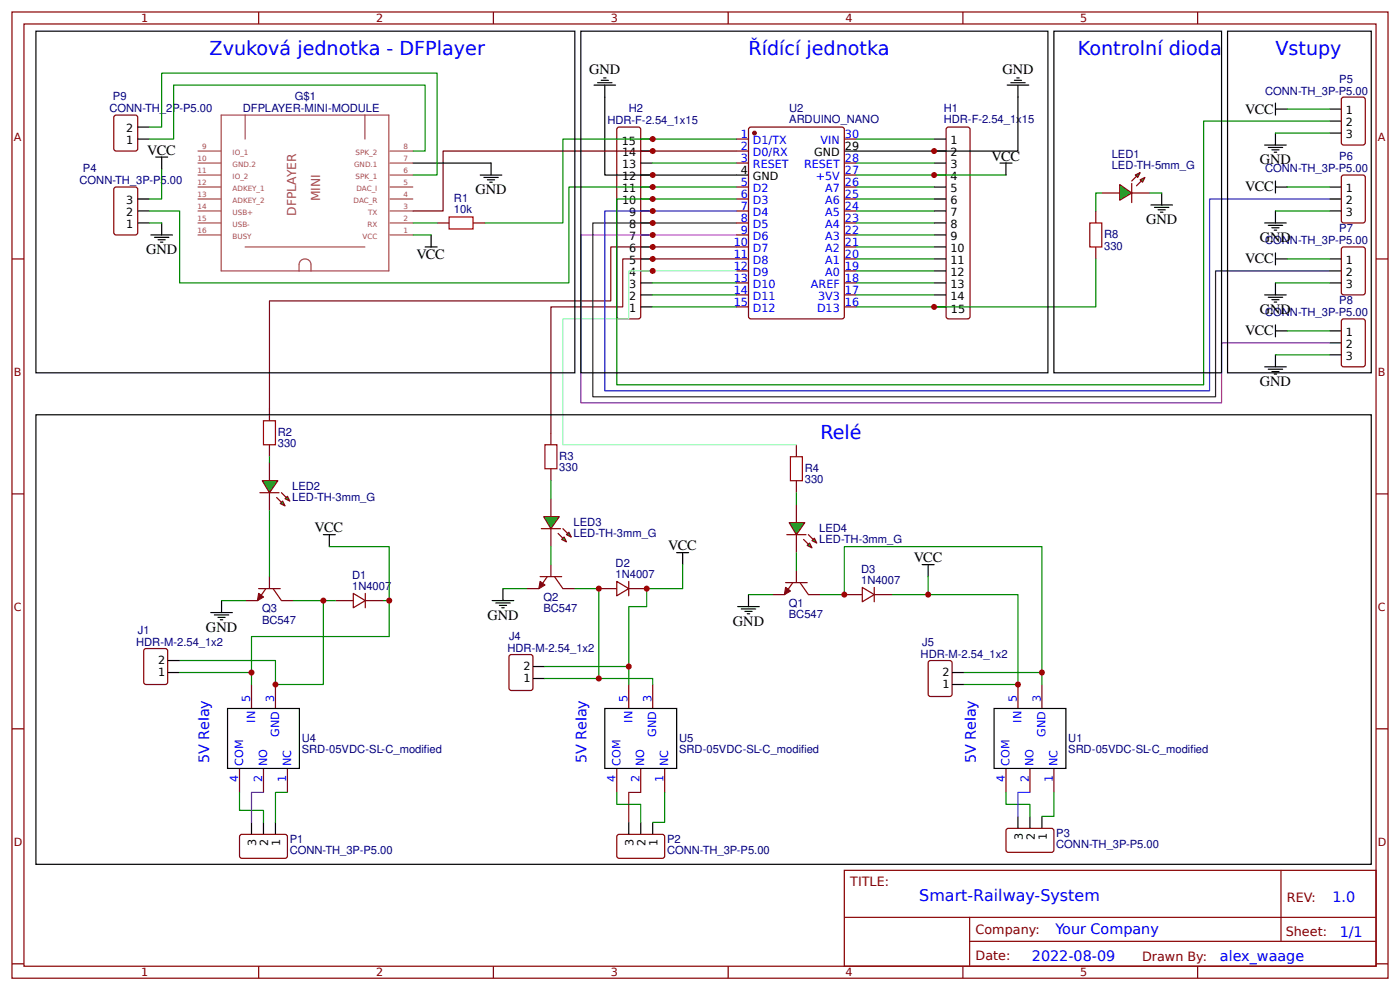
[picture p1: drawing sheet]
<svg xmlns="http://www.w3.org/2000/svg" width="309mm" height="219mm" viewBox="0 0 309 219" stroke-linecap="round" stroke-linejoin="round" font-family="sans-serif">
<g fill="none" stroke="#800" stroke-width=".26">
<path d="M2.6 2.6h304.1v213.3h-304.1zM5.3 5.3h298.7v208h-298.7zM57.1 2.6v2.7M109 2.6v2.7M160.9 2.6v2.7M212.7 2.6v2.7M264.6 2.6v2.7M136.5 28.1l4.5-.1 .3 .1 .3 .5v41.2l-.1 .3-.5 .3h-4.2l-.5-.3v-.3v-41.2zM209.1 28.3l.4-.3h4.3l.4 .3 .1 .3v41.2l-.1 .3-.4 .3h-4.3l-.4-.3-.1-.3zM2.6 57.1h2.7M96.6 49.2h2.6M104.5 49.2h2.7"/>
<path d="M242.1 46.6v2.6M242.1 54.5v2.6M243.4 42.6h4M250 42.6h4M304 57.1h2.7M59.5 90.2v2.7M59.5 98.2v2.6M121.7 95.5v2.7M175.9 98.2v2.6M2.6 109h2.7M121.7 103.5v2.6M175.9 106.1v2.6"/>
<path d="M304 109h2.7M2.6 160.9h2.7M304 160.9h2.7M186.5 192.1h117.5v21.2h-117.5zM283 192.1v15.7M2.6 212.7h2.7M57.1 213.3v2.6M109 213.3v2.6M160.9 213.3v2.6M186.6 202.5h117.3M212.7 213.3v2.6M214.2 207.8h89.7"/>
<path d="M214.2 202.5v10.6M264.6 213.3v2.6M304 212.7h2.7"/>
</g>
<g fill="none" stroke="#a54b4b" stroke-width=".26">
<path d="M43.7 38.6h5.2M43.7 36h5.2M43.7 33.3h5.2M48.9 25.4h37v34.4h-37zM54.2 25.4v5.3M80.6 25.4v5.3M86.1 38.6h5.2M86.1 36h5.2M86.1 33.3h5.2M43.7 51.9h5.2M43.7 49.2h5.2M43.7 46.6h5.2"/>
<path d="M43.7 43.9h5.2M43.7 41.3h5.2M54.2 54.5h26.4M66.1 59.8v-1.3a1.32 1.32 0 0 1 1.3-1.4 1.32 1.32 0 0 1 1.3 1.4v1.3M86.1 51.9h5.2M86.1 49.2h5.2M86.1 46.6h5.2M86.1 43.9h5.2M86.1 41.3h5.2"/>
</g>
<g fill="none" stroke="#000" stroke-width=".26">
<path d="M141.6 30.7h2.6M141.6 33.3h2.6M141.6 36h2.6M141.6 38.6h2.6M206.4 30.7h2.6M206.4 33.3h2.6M206.4 36h2.6M206.4 38.6h2.6M141.6 41.3h2.6M141.6 43.9h2.6M141.6 46.6h2.6M141.6 49.2h2.6"/>
<path d="M141.6 51.9h2.6M141.6 54.5h2.6M141.6 57.1h2.6M141.6 59.8h2.6M206.4 41.3h2.6M206.4 43.9h2.6M206.4 46.6h2.6M206.4 49.2h2.6M206.4 51.9h2.6M206.4 54.5h2.6M206.4 57.1h2.6M206.4 59.8h2.6"/>
<path d="M141.6 62.4h2.6M141.6 65.1h2.6M141.6 67.7h2.6M206.4 62.4h2.6M206.4 65.1h2.6M206.4 67.7h2.6"/>
</g>
<path d="M99.2 47.9h5.3v2.6h-5.3zM240.8 49.2h2.6v5.3h-2.6zM58.2 92.9h2.7v5.3h-2.7zM120.4 98.2h2.6v5.3h-2.6zM174.6 100.8h2.7v5.3h-2.7z" fill="none" stroke="#a00000" stroke-width=".26"/>
<g fill="#0f0" stroke="#800" stroke-width=".26">
<path d="M251.9 39.7l1-.5-.5 1z"/>
<path d="M250.8 38.6l1.1-.5-.5 1.1z"/>
</g>
<g fill="#800" stroke="#800" stroke-width=".26">
<path d="M251.1 41l1-1z"/>
<path d="M250 40l1.1-1.1z"/>
</g>
<path d="M250 40.5v4.2" fill="none" stroke="#800" stroke-width=".26"/>
<g fill="#0f0" stroke="#800" stroke-width=".26">
<path d="M247.4 40.7l2.6 1.9-2.6 1.6z"/>
<path d="M57.9 106.1h3.5l-1.9 2.6z"/>
</g>
<path d="M57.4 108.7h4.2" fill="none" stroke="#800" stroke-width=".26"/>
<g fill="#800" stroke="#800" stroke-width=".26">
<path d="M62.2 108.7l1 1.1z"/>
<path d="M61.1 109.8l1.1 1.1z"/>
</g>
<g fill="#0f0" stroke="#800" stroke-width=".26">
<path d="M63 110.1l.5-.6 .5 1.1z"/>
<path d="M61.9 111.1l.5-.5 .6 1.1z"/>
</g>
<path d="M59.5 102.1v4M59.5 108.7v4" fill="none" stroke="#800" stroke-width=".26"/>
<path d="M120.1 114h3.5l-1.9 2.7z" fill="#0f0" stroke="#800" stroke-width=".26"/>
<path d="M119.6 116.7h4.2" fill="none" stroke="#800" stroke-width=".26"/>
<g fill="#800" stroke="#800" stroke-width=".26">
<path d="M124.4 116.7l1 1z"/>
<path d="M123.3 117.7l1.1 1.1z"/>
</g>
<g fill="#0f0" stroke="#800" stroke-width=".26">
<path d="M125.1 118l.6-.5 .5 1z"/>
<path d="M124.1 119.1l.5-.6 .5 1.1z"/>
</g>
<path d="M121.7 110.1v3.9M121.7 116.7v3.9" fill="none" stroke="#800" stroke-width=".26"/>
<path d="M174.4 115.4h3.4l-1.9 2.6z" fill="#0f0" stroke="#800" stroke-width=".26"/>
<path d="M173.8 118h4.3" fill="none" stroke="#800" stroke-width=".26"/>
<g fill="#800" stroke="#800" stroke-width=".26">
<path d="M178.6 118l1.1 1.1z"/>
<path d="M177.5 119.1l1.1 1z"/>
</g>
<g fill="#0f0" stroke="#800" stroke-width=".26">
<path d="M179.4 119.3l.5-.5 .5 1.1z"/>
<path d="M178.3 120.4l.6-.5 .5 1z"/>
</g>
<g fill="none" stroke="#800" stroke-width=".26">
<path d="M25.2 25.7l.5-.3h4.2l.5 .3v7.1l-.2 .5h-4.5l-.5-.2zM162.7 30.7h2.7M162.7 33.3h2.7M162.7 36h2.7M165.4 28.3l.5-.3h20.1l.5 .3v41.5l-.2 .5-20.4 .1-.5-.3zM186.5 30.7h2.7M186.5 36h2.7M186.5 38.6h2.7M296.4 21.7l.5-.3h4.2l.5 .3v9.8l-.2 .4-4.5 .1-.5-.2zM296.4 38.9l.5-.3h4.2l.5 .3v9.8l-.2 .4-4.5 .1-.5-.2zM25.2 41.5l.5-.2h4.2l.5 .2v9.8l-.2 .5-4.5 .1-.5-.3zM162.7 41.3h2.7"/>
<path d="M162.7 43.9h2.7M162.7 46.6h2.7M162.7 49.2h2.7M162.7 51.9h2.7M162.7 54.5h2.7M162.7 57.1h2.7M162.7 59.8h2.7M186.5 41.3h2.7M186.5 43.9h2.7M186.5 46.6h2.7M186.5 49.2h2.7M186.5 51.9h2.7"/>
<path d="M186.5 54.5h2.7M186.5 57.1h2.7M186.5 59.8h2.7M296.4 54.8l.5-.3h4.2l.5 .3v9.8l-.2 .4-4.5 .1-.5-.3zM162.7 62.4h2.7M162.7 65.1h2.7M162.7 67.7h2.7M186.5 62.4h2.7M186.5 65.1h2.7M186.5 67.7h2.7M296.4 70.6l.5-.2h4.2l.5 .2v9.8l-.2 .5-4.5 .1-.5-.3zM175.9 111.4v4"/>
<path d="M175.9 118v4M57.1 129.9h4.8M58.7 129.9l-1.8 2.7h-2.7M59.5 127.3v2.6M60.3 129.9l1.9 2.7h2.6M74.1 132.6h4M78.1 131l2.6 1.6-2.6 1.5zM80.7 131v3.1M80.7 132.6h4M119.3 127.3h4.8M120.9 127.3l-1.8 2.6h-2.7M121.7 124.6v2.7"/>
<path d="M122.5 127.3l1.9 2.6h2.6M132.3 129.9h4M136.3 128.3l2.6 1.6-2.6 1.6zM138.9 128.3v3.2M138.9 129.9h4M173.6 128.6h4.7M175.2 128.6l-1.9 2.6h-2.6M175.9 125.9v2.7M176.7 128.6l1.9 2.6h2.6M186.5 131.2h4M190.5 129.6l2.6 1.6-2.6 1.6zM193.1 129.6v3.2"/>
<path d="M193.1 131.2h4M32 143.2l4.5-.1 .5 .3v7.1l-.2 .5-4.5 .1-.5-.3-.1-7.1zM55.6 151.1v5.3M60.9 151.1v5.3M112.5 144.7l.5-.2h4.2l.5 .2v7.2l-.2 .4-4.5 .1-.5-.3zM138.9 151.1v5.3M144.2 151.1v5.3M205.1 146l.5-.2h4.2l.5 .2v7.2l-.2 .5h-4.5l-.5-.2zM224.9 151.1v5.3M230.2 151.1v5.3M52.9 169.6v5.3M58.2 169.6v5.3"/>
<path d="M63.5 169.6v5.3M136.3 169.6v5.3M141.6 169.6v5.3M146.8 169.6v5.3M222.2 169.6v5.3M227.5 169.6v5.3M232.8 169.6v5.3M53.2 184.2h10l.3 .5-.1 4.5-.4 .2h-9.8l-.3-.5v-4.2zM136.5 184.2h10.1l.2 .5v4.5l-.5 .2h-9.8l-.2-.5v-4.2zM222.3 183.1l.5-.3 9.8 .1 .2 .5v4.5l-.5 .2-9.8-.1-.3-.4z"/>
</g>
<g fill="#800" stroke="#800" stroke-width=".26">
<path d="M173.6 129.6l1 .8-1.3 .8z"/>
<path d="M119.3 128.3l1.1 .8-1.3 .8z"/>
<path d="M57.1 131l1.1 .8-1.3 .8z"/>
<circle cx="166.7" cy="29.4" r=".4"/>
</g>
<g fill="none" stroke="#000" stroke-width=".26">
<path d="M7.9 6.9h119.1v75.4h-119.1zM128.3 6.9h103.2v75.4h-103.2zM131.2 18.8h4.8M132 18.3h3.2M132.8 17.7h1.6M133.3 17.2h.6M133.6 18.8v19.8h31.8M222.5 18.8h4.8M223.3 18.3h3.2M224.1 17.7h1.6M224.6 17.2h.6M224.9 18.8v14.5h-38.4"/>
<path d="M232.8 6.9h37.1v75.4h-37.1zM271.2 6.9h31.7v75.4h-31.7zM30.4 30.7h2.7M30.4 28h2.7M34.4 34.7h2.6M35.7 34.7v2.6M91.3 36h17.2v2.6M106.1 38.6h4.8M106.9 39.2h3.2M107.7 39.7h1.6M220.9 36h2.7M222.2 36v2.6"/>
<path d="M279.4 32h4.8M280.2 32.5h3.2M281 33.1h1.6M281.5 33.6h.5M281.8 24.1h2.6M281.8 22.8v2.6M281.8 29.4v2.6M281.8 40v2.6M293.7 26.7h2.6M293.7 24.1h2.6M293.7 29.4h2.6M30.4 46.6h2.7"/>
<path d="M30.4 49.2h2.7M30.4 43.9h2.7M33.3 51.9h4.8M34.1 52.4h3.2M34.9 52.9h1.6M35.5 53.4h.5M35.7 49.2v2.7M93.9 54.5h2.7M95.2 51.9v2.6M108.2 40.2h.5M254.3 45.2h4.7M255.1 45.8h3.1"/>
<path d="M255.9 46.3h1.5M256.4 46.8h.5M256.6 42.6v2.6M279.4 49.2h4.8M280.2 49.7h3.2M281 50.3h1.6M281.5 50.8h.5M281.8 41.3h2.6M281.8 57.1h2.6M281.8 46.6v2.6M281.8 55.8v2.7M293.7 46.6h2.6"/>
<path d="M293.7 43.9h2.6M293.7 41.3h2.6M293.7 59.8h2.6M293.7 57.1h2.6M279.4 65.1h4.8M280.2 65.6h3.2M281 66.1h1.6M281.5 66.7h.5M281.8 73h2.6M281.8 62.4v2.7M281.8 71.7v2.6M281.8 78.3v2.7"/>
<path d="M293.7 62.4h2.6M293.7 75.7h2.6M293.7 73h2.6M293.7 78.3h2.6M7.9 91.5h295v99.3h-295zM279.4 81h4.8M280.2 81.5h3.2M281 82h1.6M281.5 82.5h.5M71.4 118h2.7M72.8 118v2.6M46.6 135.2h4.7"/>
<path d="M47.4 135.7h3.1M48.2 136.3h1.5M48.7 136.8h.5M48.9 132.6v2.6M108.7 132.6h4.8M109.5 133.1h3.2M110.3 133.6h1.6M110.9 134.1h.5M111.1 129.9v2.7M149.5 122h2.6M150.8 122v2.6M163 133.9h4.7"/>
<path d="M163.8 134.4h3.2M164.6 134.9h1.6M165.1 135.5h.5M165.4 131.2v2.7M203.7 124.6h2.7M205.1 124.6v2.7M37 148.4h2.7M37 145.8h2.7M50.3 156.4h15.8v13.2h-15.8zM117.7 149.8h2.7M117.7 147.1h2.7M133.6 156.4h15.9v13.2h-15.9z"/>
<path d="M210.3 148.4h2.7M210.3 151.1h2.7M219.6 156.4h15.9v13.2h-15.9zM55.6 181.5v2.6M58.2 181.5v2.6M60.9 181.5v2.6M138.9 181.5v2.6M141.6 181.5v2.6M144.2 181.5v2.6M224.9 180.2v2.6M227.5 180.2v2.6M230.2 180.2v2.6"/>
</g>
<g fill="none" stroke="#080" stroke-width=".26">
<path d="M33.1 28h2.6v-11.9h60.9v22.5h-5.3M33.1 30.7h5.3v-11.9h55.5v14.5h-2.6M35.7 37.3v6.6h-2.6M144.2 36h18.5M162.7 30.7h-38.3v18.5h-17.2M189.2 36h17.2M189.2 30.7h17.2M189.2 38.6h33M281.8 29.4h11.9M284.4 24.1h9.3M293.7 26.7h-27.8v58.2h-129.6v-41h26.4M33.1 49.2h2.6"/>
<path d="M91.3 49.2h5.3M91.3 51.9h3.9M162.7 41.3h-37v21.1h-86v-15.8h-6.6M189.2 41.3h17.2M189.2 43.9h17.2M189.2 46.6h17.2M189.2 49.2h17.2M189.2 51.9h17.2M189.2 54.5h17.2M189.2 57.1h17.2M189.2 59.8h17.2M242.1 57.1v10.6h-52.9"/>
<path d="M243.4 42.6h-1.3v4M254 42.6h2.6M281.8 46.6h11.9M284.4 41.3h9.3M284.4 57.1h9.3M144.2 67.7h18.5M144.2 65.1h18.5M144.2 62.4h18.5M189.2 65.1h17.2M189.2 62.4h17.2M281.8 62.4h11.9M281.8 78.3h11.9"/>
<path d="M284.4 73h9.3M59.5 100.8v1.3M59.5 112.7v14.6M121.7 106.1v4M175.9 108.7v2.7M48.9 132.6h5.3M64.8 132.6h9.3M71.4 132.6v18.5h-10.5v-5.3h-21.2M72.8 120.6h13.2v12h-1.3M86 132.6v7.9h-30.4v10.6M111.1 129.9h5.3M121.7 120.6v4"/>
<path d="M127 129.9h5.3v19.9h11.9v1.3M150.8 124.6v5.3h-7.9v4h-4v17.2M165.4 131.2h5.3M175.9 122v3.9M181.2 131.2h5.3v-10.6h43.7v30.5M205.1 127.3v3.9h-8M205.1 131.2h19.8v19.9h-11.9M39.7 148.4h15.9M120.4 147.1h18.5M120.4 149.8h11.9M213 148.4h17.2M52.9 174.9v4h5.3v2.6"/>
<path d="M63.5 174.9h-2.6v6.6M136.3 174.9v2.6h5.3v4M146.8 174.9v6.6h-2.6M222.2 174.9v2.6h5.3v2.7M232.8 174.9v5.3h-2.6"/>
</g>
<path d="M162.7 59.8h-23.8v10.6h-14.5v27.8h51.5" fill="none" stroke="#9fc" stroke-width=".26"/>
<path d="M162.7 57.1h-25.1v10.6h-15.9v27.8M162.7 54.5h-27.8v11.9h-75.4v23.8" fill="none" stroke="#603" stroke-width=".26"/>
<path d="M162.7 51.9h-34.4v37h141.6v-13.2h23.8" fill="none" stroke="#90c" stroke-width=".26"/>
<path d="M162.7 49.2h-31.7v38.4h137.6v-27.8h25.1" fill="none" stroke="#303" stroke-width=".26"/>
<path d="M293.7 43.9h-26.5v42.4h-133.6v-39.7h29.1" fill="none" stroke="#30c" stroke-width=".26"/>
<path d="M162.7 33.3h-64.8v13.3h-6.6" fill="none" stroke="#600" stroke-width=".26"/>
<path d="M227.5 174.9h-2.6v5.3" fill="none" stroke="#60f" stroke-width=".26"/>
<path d="M141.6 174.9h-2.7v6.6" fill="none" stroke="#630" stroke-width=".26"/>
<path d="M58.2 174.9h-2.6v6.6" fill="none" stroke="#639" stroke-width=".26"/>
<g fill="#c00">
<circle cx="206.4" cy="67.7" r=".66"/>
<circle cx="206.4" cy="38.6" r=".66"/>
<circle cx="206.4" cy="33.3" r=".66"/>
<circle cx="144.2" cy="38.6" r=".66"/>
<circle cx="144.2" cy="30.7" r=".66"/>
<circle cx="144.2" cy="33.3" r=".66"/>
<circle cx="144.2" cy="41.3" r=".66"/>
<circle cx="144.2" cy="43.9" r=".66"/>
<circle cx="144.2" cy="46.6" r=".66"/>
<circle cx="144.2" cy="49.2" r=".66"/>
<circle cx="144.2" cy="51.9" r=".66"/>
<circle cx="144.2" cy="54.5" r=".66"/>
<circle cx="71.4" cy="132.6" r=".66"/>
<circle cx="86" cy="132.6" r=".66"/>
<circle cx="60.9" cy="151.1" r=".66"/>
<circle cx="55.6" cy="148.4" r=".66"/>
<circle cx="144.2" cy="57.2" r=".66"/>
<circle cx="142.9" cy="129.9" r=".66"/>
<circle cx="132.3" cy="129.9" r=".66"/>
<circle cx="138.9" cy="147.1" r=".66"/>
<circle cx="132.3" cy="149.8" r=".66"/>
<circle cx="144.2" cy="59.8" r=".66"/>
<circle cx="186.5" cy="131.2" r=".66"/>
<circle cx="205.1" cy="131.2" r=".66"/>
<circle cx="230.2" cy="148.4" r=".66"/>
<circle cx="224.9" cy="151.1" r=".66"/>
</g>
<g font-size="4.2" fill="#00f">
<text x="46.3" y="12.2">Zvuková jednotka - DFPlayer</text>
<text x="165.4" y="12.2">Řídící jednotka</text>
<text x="238.1" y="12.2">Kontrolní dioda</text>
<text x="281.8" y="12.2">Vstupy</text>
<text x="181.2" y="96.8">Relé</text>
</g>
<text font-size="3.5" fill="#00f" x="203.1" y="198.9">Smart-Railway-System</text>
<g font-size="3.2">
<text x="130.2" y="16.2">GND</text>
<text x="221.5" y="16.2">GND</text>
<text x="275.1" y="25.1">VCC</text>
<text x="32.5" y="34.1">VCC</text>
<text x="219.1" y="35.5">VCC</text>
<text x="278.3" y="36.2">GND</text>
<text x="105" y="42.9">GND</text>
<text x="275.1" y="42.2">VCC</text>
<text x="253.2" y="49.5">GND</text>
<text x="278.3" y="53.4">GND</text>
<text x="32.3" y="56.1">GND</text>
<text x="92" y="57.3">VCC</text>
<text x="275.1" y="58.1">VCC</text>
<text x="278.3" y="69.3">GND</text>
<text x="275.1" y="74">VCC</text>
<text x="278.3" y="85.2">GND</text>
<text x="69.5" y="117.5">VCC</text>
<text x="147.6" y="121.4">VCC</text>
<text x="201.9" y="124.1">VCC</text>
<text x="107.7" y="136.8">GND</text>
<text x="45.5" y="139.4">GND</text>
<text x="161.9" y="138.1">GND</text>
</g>
<g font-size="3.2" fill="#00f">
<text x="46.2" y="168.4" transform="rotate(-90 46.2 168.4)">5V Relay</text>
<text x="129.6" y="168.4" transform="rotate(-90 129.6 168.4)">5V Relay</text>
<text x="215.6" y="168.4" transform="rotate(-90 215.6 168.4)">5V Relay</text>
<text x="294.4" y="199">1.0</text>
<text x="233.2" y="206.2">Your Company</text>
<text x="296" y="206.8">1/1</text>
<text x="228" y="212.1">2022-08-09</text>
<text x="269.5" y="212">alex_waage</text>
</g>
<g font-size="2.8" fill="#800">
<text x="187.9" y="195.5">TITLE:</text>
<text x="284.3" y="199">REV:</text>
<text x="215.5" y="206.2">Company:</text>
<text x="284.1" y="206.6">Sheet:</text>
<text x="215.5" y="211.9">Date:</text>
<text x="252.3" y="212">Drawn By:</text>
</g>
<g font-size="2.7" fill="#a54b4b">
<text x="65.4" y="47.6" transform="rotate(-90 65.4 47.6)">DFPLAYER</text>
<text x="70.7" y="44.5" transform="rotate(-90 70.7 44.5)">MINI</text>
</g>
<g font-size="2.5" fill="#800">
<text x="31.2" y="4.9">1</text>
<text x="83.1" y="4.9">2</text>
<text x="134.9" y="4.9">3</text>
<text x="186.8" y="4.9">4</text>
<text x="238.7" y="4.9">5</text>
<text x="3" y="31.2">A</text>
<text x="304.4" y="31.2">A</text>
<text x="3" y="83.1">B</text>
<text x="304.4" y="83.1">B</text>
<text x="3" y="134.9">C</text>
<text x="304.4" y="134.9">C</text>
<text x="3" y="186.8">D</text>
<text x="304.4" y="186.8">D</text>
<text x="31.2" y="215.5">1</text>
<text x="83.1" y="215.5">2</text>
<text x="134.9" y="215.5">3</text>
<text x="186.8" y="215.5">4</text>
<text x="238.7" y="215.5">5</text>
</g>
<g font-size="2.5" fill="#000080">
<text x="25" y="22.2">P9</text>
<text x="65.1" y="22.1">G$1</text>
<text x="279.5" y="20.9">CONN-TH_3P-P5.00</text>
<text x="295.9" y="18.2">P5</text>
<text x="24.2" y="24.8">CONN-TH_2P-P5.00</text>
<text x="53.7" y="24.8">DFPLAYER-MINI-MODULE</text>
<text x="134.2" y="27.5">HDR-F-2.54_1x15</text>
<text x="138.9" y="24.8">H2</text>
<text x="174.4" y="27.3">ARDUINO_NANO</text>
<text x="174.4" y="24.7">U2</text>
<text x="208.5" y="27.3">HDR-F-2.54_1x15</text>
<text x="208.5" y="24.8">H1</text>
<text x="245.6" y="34.9">LED1</text>
<text x="295.9" y="35.4">P6</text>
<text x="17.6" y="40.7">CONN-TH_3P-P5.00</text>
<text x="18.3" y="38">P4</text>
<text x="245.6" y="37.3">LED-TH-5mm_G</text>
<text x="279.5" y="38.1">CONN-TH_3P-P5.00</text>
<text x="100.3" y="47.1">10k</text>
<text x="100.3" y="44.7">R1</text>
<text x="243.9" y="52.6">R8</text>
<text x="279.5" y="53.9">CONN-TH_3P-P5.00</text>
<text x="295.9" y="51.3">P7</text>
<text x="243.9" y="55.1">330</text>
<text x="279.5" y="69.8">CONN-TH_3P-P5.00</text>
<text x="295.9" y="67.2">P8</text>
<text x="61.4" y="98.7">330</text>
<text x="61.4" y="96.2">R2</text>
<text x="123.6" y="101.5">R3</text>
<text x="123.6" y="104">330</text>
<text x="177.8" y="106.7">330</text>
<text x="177.8" y="104.2">R4</text>
<text x="64.6" y="110.6">LED-TH-3mm_G</text>
<text x="64.6" y="108.1">LED2</text>
<text x="126.7" y="118.6">LED-TH-3mm_G</text>
<text x="126.7" y="116.1">LED3</text>
<text x="181" y="119.9">LED-TH-3mm_G</text>
<text x="181" y="117.4">LED4</text>
<text x="136" y="125.1">D2</text>
<text x="77.8" y="130.2">1N4007</text>
<text x="77.8" y="127.8">D1</text>
<text x="136" y="127.5">1N4007</text>
<text x="190.2" y="128.9">1N4007</text>
<text x="190.2" y="126.4">D3</text>
<text x="57.9" y="137.7">BC547</text>
<text x="57.9" y="135.1">Q3</text>
<text x="120.1" y="135.1">BC547</text>
<text x="120.1" y="132.6">Q2</text>
<text x="174.3" y="136.4">BC547</text>
<text x="174.3" y="133.9">Q1</text>
<text x="30.1" y="142.7">HDR-M-2.54_1x2</text>
<text x="30.4" y="140">J1</text>
<text x="112.1" y="143.9">HDR-M-2.54_1x2</text>
<text x="112.5" y="141.2">J4</text>
<text x="203.7" y="142.6">J5</text>
<text x="203.4" y="145.2">HDR-M-2.54_1x2</text>
<text x="66.7" y="166.2">SRD-05VDC-SL-C_modifed</text>
<text x="66.7" y="163.7">U4</text>
<text x="93.7" y="166.2">i</text>
<text x="150" y="166.2">SRD-05VDC-SL-C_modifed</text>
<text x="150" y="163.7">U5</text>
<text x="177" y="166.2">i</text>
<text x="236" y="166.2">SRD-05VDC-SL-C_modifed</text>
<text x="236" y="163.7">U1</text>
<text x="263" y="166.2">i</text>
<text x="233.4" y="184.7">P3</text>
<text x="64" y="188.5">CONN-TH_3P-P5.00</text>
<text x="64" y="186.1">P1</text>
<text x="147.4" y="188.5">CONN-TH_3P-P5.00</text>
<text x="147.4" y="186">P2</text>
<text x="233.4" y="187.2">CONN-TH_3P-P5.00</text>
</g>
<g font-size="2.5">
<text x="27.9" y="29.1">2</text>
<text x="297.3" y="27.8">2</text>
<text x="297.3" y="25.1">1</text>
<text x="27.9" y="31.8">1</text>
<text x="137.4" y="32">15</text>
<text x="137.4" y="34.4">14</text>
<text x="179.9" y="34.4">GND</text>
<text x="186.7" y="33.1">29</text>
<text x="210" y="31.8">1</text>
<text x="210" y="34.4">2</text>
<text x="297.3" y="30.4">3</text>
<text x="137.4" y="39.7">12</text>
<text x="137.4" y="37">13</text>
<text x="163.7" y="38.4">4</text>
<text x="166.3" y="39.7">GND</text>
<text x="210" y="37">3</text>
<text x="210" y="39.7">4</text>
<text x="27.9" y="47.6">2</text>
<text x="27.9" y="45">3</text>
<text x="137.4" y="45">10</text>
<text x="137.4" y="42.3">11</text>
<text x="139" y="47.6">9</text>
<text x="210" y="42.3">5</text>
<text x="210" y="45">6</text>
<text x="210" y="47.6">7</text>
<text x="297.3" y="45">2</text>
<text x="297.3" y="42.3">1</text>
<text x="297.3" y="47.6">3</text>
<text x="27.9" y="50.3">1</text>
<text x="139" y="52.9">7</text>
<text x="139" y="50.3">8</text>
<text x="210" y="50.3">8</text>
<text x="210" y="52.9">9</text>
<text x="139" y="58.2">5</text>
<text x="139" y="55.6">6</text>
<text x="210" y="55.6">10</text>
<text x="210" y="58.2">11</text>
<text x="297.3" y="58.2">1</text>
<text x="139" y="63.5">3</text>
<text x="139" y="60.9">4</text>
<text x="210" y="60.9">12</text>
<text x="210" y="63.5">13</text>
<text x="297.3" y="60.9">2</text>
<text x="297.3" y="63.5">3</text>
<text x="139" y="68.8">1</text>
<text x="139" y="66.1">2</text>
<text x="210" y="66.1">14</text>
<text x="210.1" y="69.1">15</text>
<text x="297.3" y="76.7">2</text>
<text x="297.3" y="74.1">1</text>
<text x="297.3" y="79.4">3</text>
<text x="34.9" y="149.2">1</text>
<text x="34.9" y="146.6">2</text>
<text x="115.6" y="147.9">2</text>
<text x="208.2" y="149.2">2</text>
<text x="115.6" y="150.5">1</text>
<text x="208.2" y="151.9">1</text>
<text x="226" y="185.4" transform="rotate(-90 226 185.4)">3</text>
<text x="228.6" y="185.4" transform="rotate(-90 228.6 185.4)">2</text>
<text x="231.2" y="185.4" transform="rotate(-90 231.2 185.4)">1</text>
<text x="56.6" y="186.7" transform="rotate(-90 56.6 186.7)">3</text>
<text x="59.3" y="186.7" transform="rotate(-90 59.3 186.7)">2</text>
<text x="61.9" y="186.7" transform="rotate(-90 61.9 186.7)">1</text>
<text x="140" y="186.7" transform="rotate(-90 140 186.7)">3</text>
<text x="142.6" y="186.7" transform="rotate(-90 142.6 186.7)">2</text>
<text x="145.3" y="186.7" transform="rotate(-90 145.3 186.7)">1</text>
</g>
<g font-size="2.5" fill="#00f">
<text x="163.7" y="30.4">1</text>
<text x="163.7" y="33.1">2</text>
<text x="163.7" y="35.7">3</text>
<text x="166.3" y="31.8">D1/TX</text>
<text x="166.3" y="34.4">D0/RX</text>
<text x="181.3" y="31.8">VIN</text>
<text x="186.7" y="35.7">28</text>
<text x="186.7" y="30.4">30</text>
<text x="163.7" y="41">5</text>
<text x="166.3" y="37">RESET</text>
<text x="177.6" y="37">RESET</text>
<text x="180.2" y="39.7">+5V</text>
<text x="186.7" y="41">26</text>
<text x="186.7" y="38.4">27</text>
<text x="163.7" y="43.7">6</text>
<text x="163.7" y="46.3">7</text>
<text x="166.3" y="42.3">D2</text>
<text x="166.3" y="45">D3</text>
<text x="166.3" y="47.6">D4</text>
<text x="182.3" y="47.6">A5</text>
<text x="182.3" y="45">A6</text>
<text x="182.3" y="42.3">A7</text>
<text x="186.7" y="46.3">24</text>
<text x="186.7" y="43.7">25</text>
<text x="163.7" y="48.9">8</text>
<text x="163.7" y="51.6">9</text>
<text x="166.3" y="50.3">D5</text>
<text x="166.3" y="52.9">D6</text>
<text x="182.3" y="52.9">A3</text>
<text x="182.3" y="50.3">A4</text>
<text x="186.7" y="51.6">22</text>
<text x="186.7" y="48.9">23</text>
<text x="162.1" y="54.2">10</text>
<text x="162.1" y="56.9">11</text>
<text x="162.1" y="59.5">12</text>
<text x="166.3" y="55.6">D7</text>
<text x="166.3" y="58.2">D8</text>
<text x="182.3" y="58.2">A1</text>
<text x="182.3" y="55.6">A2</text>
<text x="186.7" y="59.5">19</text>
<text x="186.7" y="56.9">20</text>
<text x="186.7" y="54.2">21</text>
<text x="162.1" y="62.2">13</text>
<text x="162.1" y="64.8">14</text>
<text x="166.3" y="60.9">D9</text>
<text x="166.3" y="63.5">D10</text>
<text x="179.2" y="63.5">AREF</text>
<text x="182.3" y="60.9">A0</text>
<text x="186.7" y="64.8">17</text>
<text x="186.7" y="62.2">18</text>
<text x="162.1" y="67.5">15</text>
<text x="166.3" y="66.1">D11</text>
<text x="166.3" y="68.8">D12</text>
<text x="180.5" y="68.8">D13</text>
<text x="180.7" y="66.1">3V3</text>
<text x="186.7" y="67.5">16</text>
<text x="55.3" y="155" transform="rotate(-90 55.3 155)">5</text>
<text x="60.6" y="155" transform="rotate(-90 60.6 155)">3</text>
<text x="138.6" y="155" transform="rotate(-90 138.6 155)">5</text>
<text x="143.9" y="155" transform="rotate(-90 143.9 155)">3</text>
<text x="224.6" y="155" transform="rotate(-90 224.6 155)">5</text>
<text x="229.9" y="155" transform="rotate(-90 229.9 155)">3</text>
<text x="56.4" y="159.5" transform="rotate(-90 56.4 159.5)">IN</text>
<text x="139.7" y="159.5" transform="rotate(-90 139.7 159.5)">IN</text>
<text x="225.7" y="159.5" transform="rotate(-90 225.7 159.5)">IN</text>
<text x="61.6" y="162.6" transform="rotate(-90 61.6 162.6)">GND</text>
<text x="145" y="162.6" transform="rotate(-90 145 162.6)">GND</text>
<text x="231" y="162.6" transform="rotate(-90 231 162.6)">GND</text>
<text x="52.7" y="172.5" transform="rotate(-90 52.7 172.5)">4</text>
<text x="53.7" y="169.1" transform="rotate(-90 53.7 169.1)">COM</text>
<text x="57.9" y="172.5" transform="rotate(-90 57.9 172.5)">2</text>
<text x="59" y="169.1" transform="rotate(-90 59 169.1)">NO</text>
<text x="63.2" y="172.5" transform="rotate(-90 63.2 172.5)">1</text>
<text x="64.3" y="169.1" transform="rotate(-90 64.3 169.1)">NC</text>
<text x="136" y="172.5" transform="rotate(-90 136 172.5)">4</text>
<text x="137.1" y="169.1" transform="rotate(-90 137.1 169.1)">COM</text>
<text x="141.3" y="172.5" transform="rotate(-90 141.3 172.5)">2</text>
<text x="142.3" y="169.1" transform="rotate(-90 142.3 169.1)">NO</text>
<text x="146.6" y="172.5" transform="rotate(-90 146.6 172.5)">1</text>
<text x="147.6" y="169.1" transform="rotate(-90 147.6 169.1)">NC</text>
<text x="222" y="172.5" transform="rotate(-90 222 172.5)">4</text>
<text x="223" y="169.1" transform="rotate(-90 223 169.1)">COM</text>
<text x="227.3" y="172.5" transform="rotate(-90 227.3 172.5)">2</text>
<text x="228.3" y="169.1" transform="rotate(-90 228.3 169.1)">NO</text>
<text x="232.6" y="172.5" transform="rotate(-90 232.6 172.5)">1</text>
<text x="233.6" y="169.1" transform="rotate(-90 233.6 169.1)">NC</text>
</g>
<g font-size="1.6" fill="#a54b4b">
<text x="43.6" y="35.5">10</text>
<text x="44.6" y="32.8">9</text>
<text x="51.4" y="34.1">IO_1</text>
<text x="78.6" y="34.1">SPK_2</text>
<text x="89.1" y="35.5">7</text>
<text x="89.1" y="32.8">8</text>
<text x="43.6" y="38.1">11</text>
<text x="43.6" y="40.8">12</text>
<text x="51.4" y="36.8">GND.2</text>
<text x="51.4" y="39.4">IO_2</text>
<text x="78.2" y="36.8">GND.1</text>
<text x="78.6" y="39.4">SPK_1</text>
<text x="89.1" y="38.1">6</text>
<text x="89.1" y="40.8">5</text>
<text x="43.6" y="43.4">13</text>
<text x="43.6" y="46">14</text>
<text x="51.4" y="42.1">ADKEY_1</text>
<text x="51.4" y="44.7">ADKEY_2</text>
<text x="51.4" y="47.3">USB+</text>
<text x="78.1" y="44.7">DAC_R</text>
<text x="78.8" y="42.1">DAC_I</text>
<text x="81.3" y="47.3">TX</text>
<text x="89.1" y="43.4">4</text>
<text x="89.1" y="46">3</text>
<text x="43.6" y="48.7">15</text>
<text x="43.6" y="51.3">16</text>
<text x="51.4" y="50">USB-</text>
<text x="51.4" y="52.6">BUSY</text>
<text x="80.1" y="52.6">VCC</text>
<text x="81.2" y="50">RX</text>
<text x="89.1" y="48.7">2</text>
<text x="89.1" y="51.3">1</text>
</g>
</svg>
